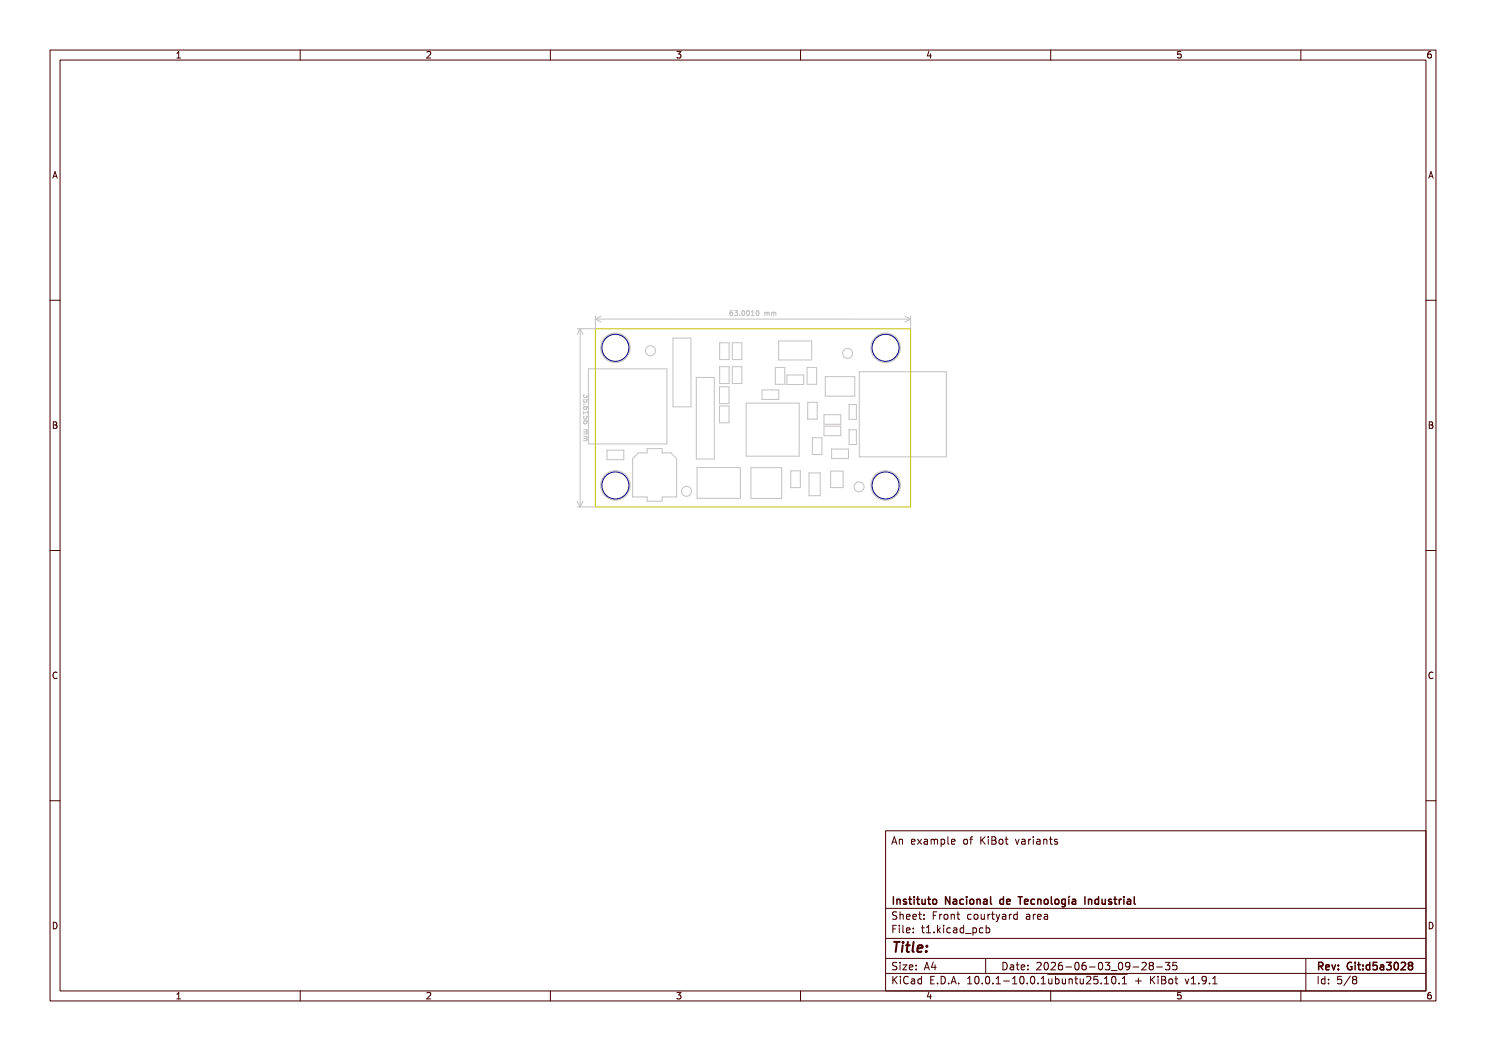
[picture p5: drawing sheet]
<svg xmlns="http://www.w3.org/2000/svg" width="297mm" height="210mm" viewBox="0 0 297 210" stroke-linecap="round" stroke-linejoin="round" font-family="sans-serif">
<g fill="none" stroke="#c2c2c2" stroke-width=".2">
<path d="M115.9 65.7l.1 35.6M115.9 65.7l.6 1.1M115.9 65.7l-.5 1.1M116.7 79.8l-.1 .4 .2 .2 .4-.1v-.5l.4 .1M116.7 78.8v.6h.5l.1-.3 .3 .3M117.6 73.7h15.7v15h-15.7zM119 63.2v2.5h-3.6M119 63.8h63M119 63.8l1.1 .5M120.1 63.2l-1.1 .6M134.5 67.5h3.6v13.8h-3.6zM139.2 75.4h3.6v16.3h-3.6z"/>
<path d="M143.8 77.3h1.9v3.3h-1.9zM143.8 73.3h1.9v3.3h-1.9zM143.8 68.5h1.9v3.4h-1.9zM146.4 62.1l-.5 .2v.6l.2 .2 .3-.1v-.5l-.3-.1-.2 .2M146.4 73.3h1.9v3.3h-1.9zM146.4 68.5h1.9v3.4h-1.9zM146.8 62.1h.6l-.3 .3 .3 .1v.5h-.6M147.8 63v.1M148.4 62.2l.1-.1a.49 .49 0 0 1 .4 .5 .49 .49 0 0 1-.5 .4l-.1-.3zM149.4 62.1h.1a.49 .49 0 0 1 .3 .5 .49 .49 0 0 1-.4 .4l-.2-.3zM150.2 63.1h.5M150.2 62.4l.3-.3v1"/>
<path d="M151.3 62.1h.1a.49 .49 0 0 1 .3 .5 .49 .49 0 0 1-.4 .4l-.2-.3zM152.3 77.9h3.4v1.9h-3.4zM152.9 62.4v.7M152.9 62.5l.3-.1 .1 .1M153.3 62.5l.2-.1h.2v.7M153.3 62.5v.6M154.2 62.5l.3-.1 .1 .1M154.2 62.4v.7M154.6 62.5l.2-.1h.2l.1 .7M154.6 62.5v.6M155 73.4h1.9v3.4h-1.9zM155.6 68.1h6.6v3.8h-6.6z"/>
<path d="M157.3 74.9h3.3v1.9h-3.3zM161.3 73.4h1.9v3.4h-1.9zM164.9 75.3h5.9v3.9h-5.9zM171.7 74.3h17.4v17h-17.4zM180.9 63.2l1.1 .6M182 63.2v2.5M182 63.8l-1.1 .6M116.6 85.9h.7M116.6 80.8h.1M116.6 82.2v.6M116.6 86.3h.6M116.6 87.2h.7"/>
<path d="M116.6 87.6h.6M116.7 83.2l-.1 .3 .2 .2 .4-.1v-.4h.4M117.1 81.3l.2 .1-.1 .3-.5 .1-.1-.4 .2-.1h.6l.2 .2M117.1 84.1l.2 .2-.1 .3h-.5l-.1-.3 .2-.2 .6 .1 .2 .2M117.2 86.3l.1 .1v.3h-.7M117.2 87.6l.1 .2v.2l-.7 .1M117.2 85.9l.1 .3-.1 .1M117.2 87.2l.1 .3-.1 .1M117.4 82.2l.2 .3h-1M121.3 90h3.4v1.9h-3.4zM126.4 91.6l1.2-1.1h1.7v-.9h3v.9h1.8l1.1 1.1v7.7h-2.9v.8h-3v-.8h-2.9zM139.3 93.4h8.7v6.2h-8.7z"/>
<path d="M143.8 81.1h1.9v3.4h-1.9zM149.1 80.6h10.6v10.6h-10.6zM150.1 93.5h6.1v6.1h-6.1zM158.1 94.1h1.9v3.3h-1.9zM161.4 80.4h1.9v3.3h-1.9zM161.7 94.5h2.2v4.6h-2.2zM162.4 87.5h1.9v3.3h-1.9zM164.7 85.2h3.4v1.9h-3.4zM164.7 82.9h3.4v1.9h-3.4zM166 94.1h2.5v3.3h-2.5zM166.2 89.7h3.4v1.9h-3.4zM169.7 85.9h1.5v2.9h-1.5z"/>
<path d="M169.7 80.8h1.5v3h-1.5zM115.4 100.2l.6 1.1M115.4 101.3h3.6M116.5 100.2l-.5 1.1"/>
<circle cx="123" cy="69.5" r="2.95"/>
<circle cx="130" cy="70.1" r="1"/>
<circle cx="169.4" cy="70.6" r="1"/>
<circle cx="177" cy="69.5" r="2.95"/>
<circle cx="123" cy="97" r="2.95"/>
<circle cx="137.2" cy="98.2" r="1"/>
<circle cx="171.7" cy="97.3" r="1"/>
<circle cx="177" cy="97" r="2.95"/>
</g>
<path d="M119 65.7h63v35.6h-63z" fill="none" stroke="#c2c200" stroke-width=".2"/>
<g fill="none" stroke="#000084" stroke-width=".2">
<circle cx="123" cy="69.5" r="2.7"/>
<circle cx="177" cy="69.5" r="2.7"/>
<circle cx="123" cy="97" r="2.7"/>
<circle cx="177" cy="97" r="2.7"/>
</g>
<g fill="none" stroke="#480000" stroke-width=".2">
<path d="M10 10h277v190h-277zM12 12h273v186h-273zM35.3 11.6h.8M35.3 10.7l.4-.4v1.3M60 10v2M85.3 10.4l.5-.1 .3 .4-.8 .9h.8M110 10v2M135.3 10.3h.8l-.4 .5 .3 .1v.6l-.2 .1-.5-.1M160 10v2M185.7 10.2l-.4 1h.9M186 10.7v.9M210 10v2"/>
<path d="M236 10.3h-.6l-.1 .6 .2-.1 .5 .1 .1 .1-.1 .5-.2 .1-.5-.1M260 10v2M286 10.3l-.4 .1-.2 .2-.1 .7 .3 .3 .4-.1 .1-.5-.1-.1-.4-.1-.3 .2M10.6 35.6l.4-1.3 .4 1.3M10.7 35.2h.6M285.6 35.6l.4-1.3 .4 1.3M285.7 35.2h.6M10 60h2M285 60h2M10.7 84.3h.4l.2 .2-.2 .4 .2 .1 .1 .3-.2 .3h-.5zM10.7 84.9h.4M285.7 84.3h.4l.2 .2-.2 .4 .2 .1 .1 .3-.2 .3h-.5z"/>
<path d="M285.7 84.9h.4M10 110h2M285 110h2M11.4 134.4a.62 .62 0 0 0-.9 .5 .62 .62 0 0 0 .7 .7l.2-.1M286.4 134.4a.62 .62 0 0 0-.9 .5 .62 .62 0 0 0 .7 .7l.2-.1M10 160h2M285 160h2M177 166h108v32h-108zM178.2 168.7l.5-1.5 .5 1.5M178.4 168.3h.7M179.7 167.7v1M179.7 167.8l.3-.1 .3 .1 .1 .9"/>
<path d="M182.2 168.2l.7-.1-.1-.3-.4-.1-.2 .2v.7h.6M183.4 167.7l.8 1M184.2 167.7l-.8 1M184.7 167.8h.6l.1 .9M185.4 168.1h-.5l-.2 .2 .2 .4 .5-.1M186.1 167.8l.4-.1 .2 .2M186.1 167.7v1M186.7 167.9l.3-.2 .3 .1 .1 .9M186.7 167.9v.8M188.1 167.7v1.5M188.1 167.8l.4-.1 .3 .3-.1 .6h-.6M189.5 167.2v1.3l.2 .2"/>
<path d="M190.2 168.2l.7-.1-.1-.3-.4-.1-.2 .2v.7h.6M192.7 167.8l.4-.1 .3 .3v.4l-.3 .3-.4-.1-.1-.2zM193.8 167.7h.6M194.4 167.2l-.4 .2v1.3M196 167.2v1.5M196.2 167.8l.7 .9M196.9 167.2l-.9 .9M197.5 167.2v.1M197.5 167.7v1M198.2 167.2l.8 .1v.3l-.3 .3a.4 .4 0 0 1 .4 .4 .4 .4 0 0 1-.3 .4h-.6zM198.2 167.9h.5M199.7 167.8l.3-.1 .4 .1 .1 .6-.2 .2-.3 .1-.3-.1z"/>
<path d="M200.9 167.7h.6M201.1 167.2v1.3l.4 .2M203 167.7l.3 1 .4-1M204.2 167.8h.6l.1 .9M204.9 168.1h-.5l-.2 .2 .2 .4 .5-.1M205.6 167.7v1M206 167.7l-.4 .3M206.5 167.2v.1M206.5 167.7v1M207.2 167.8h.6l.1 .9M207.9 168.1h-.5l-.2 .2 .2 .4 .5-.1M208.6 167.8l.2-.1 .4 .1v.9"/>
<path d="M208.6 167.7v1M209.7 167.7h.6M210 167.2v1.3l.3 .2M211.3 167.8l-.3-.1-.3 .2 .1 .2 .5 .2v.3h-.6M10.7 184.3a.66 .66 0 0 1 .7 .6 .66 .66 0 0 1-.7 .7zM35.3 198.7l.4-.4v1.3M35.3 199.6h.8M60 198v2M85.3 198.4l.5-.1 .3 .4-.8 .9h.8M110 198v2M135.3 198.3h.8l-.4 .5 .3 .1v.6l-.2 .1-.5-.1M160 198v2"/>
<path d="M177 194.5h108M177 191.5h108M177 187.5h108M177 181.5h108M178.5 195.1v1.5M178.5 185.6h.5M178.7 195.7l.6 .9M179.2 184.9h-.7v1.5M179.2 192.4l-.5-.1-.2 .1v.5l.6 .3 .1 .3-.2 .3-.6-.1M179.2 182.3l-.5-.1-.2 .1v.5l.6 .3 .1 .3-.2 .3-.6-.1M179.3 195.1l-.8 .9M179.7 184.9v.1"/>
<path d="M179.7 185.4v1M179.9 182.2v1.5M179.9 192.3v.1M179.9 192.8v1M179.9 182.8l.2-.1 .4 .1v.9M180 195.1v.1M180 195.6v1M180.5 192.8h.7l-.7 1h.7M180.5 184.9v1.3l.2 .2M181.2 185.9l.7-.2-.1-.2-.4-.1-.2 .2v.7h.6M181.2 183.2l.7-.1-.1-.3-.4-.1-.2 .2v.7h.6M181.5 195.2a.71 .71 0 0 0-1 .5 .71 .71 0 0 0 .7 .9l.3-.1"/>
<path d="M181.7 193.3l.8-.1-.1-.3-.4-.1-.3 .2 .1 .7h.6M182.2 195.7h.5l.1 .9M182.5 183.2l.7-.1-.1-.3-.4-.1-.2 .2v.7h.6M182.5 186.3v.1M182.5 185.5v.1M182.8 196h-.5l-.2 .2 .2 .4 .5-.1M183.1 193.7v.1M183.1 192.9v.1M183.6 182.7h.6M183.8 182.2v1.3l.4 .2M184.2 195.7l-.5-.1-.2 .3 .1 .6h.6M184.2 195.1v1.5"/>
<path d="M184.2 185.4h.5M184.4 184.9v1.3l.3 .2M184.7 183.6v.1M184.7 182.8v.1M184.7 193.8l.5-1.5 .5 1.5M184.9 193.4h.7M185.2 186.4h.8M185.2 185.3l.4-.4v1.5M185.7 198.2l-.4 1h.9M186 198.7v.9M186 195.8h.5M186.5 192.2l-.3 1.1h.9"/>
<path d="M186.5 182.9h.5M186.7 186.3v.1M186.7 195.1h-.7v1.5h.7M186.9 192.8v1M187.2 182.2h-.7v1.5M187.4 196.5v.1M187.4 184.9v1.5M187.5 185.8l.5 .6M187.8 182.7v1M188 185.4l-.6 .6M188.1 195.1a.76 .76 0 0 1 .9 .7 .76 .76 0 0 1-.9 .8zM188.2 182.7l-.4 .3"/>
<path d="M188.6 184.9v.1M188.6 185.4v1M188.8 182.8l.4-.1 .3 .3v.4l-.3 .3-.4-.1-.1-.2zM189.6 196.5v.1M190 185.5l-.5-.1-.3 .3 .2 .6h.6M190.1 196.6l.5-1.5 .5 1.5M190.1 182.8l.2-.1 .4 .1v.9M190.1 182.7v1M190.2 196.2h.8M190.6 185.5h.6v.9M191.2 185.7l-.5 .1-.2 .2 .2 .4 .5-.1M191.2 182.7h.6"/>
<path d="M191.5 182.2v1.3l.3 .2M191.6 196.5v.1M192.6 185.5l-.4-.1-.3 .3 .1 .6h.6M192.6 184.9v1.5M193 186.5h1.1M193.4 196.6h.8M193.4 195.5l.4-.4v1.5M194.1 182.8l-.4-.1-.3 .3 .1 .6h.6M194.5 185.5l.4-.1 .3 .3-.2 .6h-.5M194.5 185.4v1.5M194.8 182.8l.4-.1 .3 .3v.4l-.3 .3-.4-.1-.1-.2zM195 195.2l.2-.1a.8 .8 0 0 1 .5 .7 .8 .8 0 0 1-.5 .8l-.2-.1-.2-.5z"/>
<path d="M196.1 182.7l.1 .9 .3 .1 .2-.1M196.3 196.5v.1M196.5 185.5l-.5-.1-.3 .3 .2 .6h.6M196.7 182.7v1M197 191.5v3M197.1 185.5l.4-.1 .3 .3-.1 .6h-.6M197.1 195.2l.2-.1a.8 .8 0 0 1 .5 .7 .8 .8 0 0 1-.5 .8l-.2-.1-.1-.5zM197.1 184.9v1.5M197.5 182.7v1M197.9 182.7l-.4 .3M198.2 182.7h.5M198.4 182.2v1.3l.3 .2"/>
<path d="M198.5 196.5v.1M199.1 195.5l.4-.4v1.5M199.1 196.6h.9M199.1 182.7l.4 1M199.5 183.7l-.4 .5M199.8 182.7l-.3 1M200.4 182.8h.6v.9M200.5 192.3a.76 .76 0 0 1 .8 .7 .76 .76 0 0 1-.8 .8zM200.6 196h1.1M201 183.1h-.5l-.2 .2 .2 .4 .5-.1M201.7 182.7v1M202 192.9h.5l.1 .9"/>
<path d="M202.2 182.7l-.5 .3M202.4 196.6h.8M202.4 195.5l.4-.4v1.5M202.6 193.2h-.5l-.2 .2 .2 .4 .5-.1M203.1 192.8h.6M203.3 192.3v1.3l.4 .2M203.3 182.8l-.4-.1-.3 .3 .1 .6h.6M203.3 182.2v1.5M204 195.2l.2-.1a.8 .8 0 0 1 .5 .7 .8 .8 0 0 1-.5 .8l-.2-.1-.2-.5zM204.1 193.3l.7-.1-.1-.3-.4-.1-.2 .2 .1 .7h.5M205.2 182.8h.5l.1 .9M205.3 196.5v.1"/>
<path d="M205.5 193.7v.1M205.5 192.9v.1M205.8 183.1h-.5l-.2 .2 .2 .4 .5-.1M206.1 195.2l.2-.1a.8 .8 0 0 1 .5 .7 .8 .8 0 0 1-.5 .8l-.2-.1-.1-.5zM206.5 182.7v1M207 182.7l-.5 .3M207.2 192.4l.6-.1 .3 .4-.9 1.1h.9M207.4 183.2l.7-.1-.1-.3-.4-.1-.2 .2 .1 .7h.5M207.5 196.5v.1M208.1 196.6h.9M208.1 195.5l.4-.4v1.5M208.7 182.8h.6l.1 .9"/>
<path d="M208.9 192.4l.1-.1a.8 .8 0 0 1 .5 .7 .8 .8 0 0 1-.5 .8 1 1 0 0 1-.1-1.4zM209.4 183.1h-.5l-.2 .2 .2 .4 .5-.1M209.4 194.7h15.9M209.6 195.6l.1 .9 .3 .1 .2-.1M210 198v2M210.1 192.4l.6-.1 .3 .4-1 1.1h1M210.2 195.6v1M211 195.1v1.5M211 195.7l.4-.1 .3 .3-.2 .6h-.5M212.2 192.3l-.4 .1a1.01 1.01 0 0 0 0 1.4l.5-.1 .1-.5-.3-.3h-.3l-.3 .3M212.3 195.6l.1 .9 .3 .1 .3-.1M213 195.6v1"/>
<path d="M213 193.2h1.2M213.7 195.7l.2-.1 .3 .1 .1 .9M213.7 195.6v1M214.8 195.6h.6M215 192.4l.2-.1a.8 .8 0 0 1 .5 .7 .8 .8 0 0 1-.5 .8l-.2-.1-.2-.5zM215 195.1v1.3l.4 .2M215.9 195.6l.1 .9 .3 .1 .2-.1M216.5 195.6v1M217 192.3l-.5 .1a1.01 1.01 0 0 0 0 1.4l.5-.1 .1-.5-.3-.3h-.3l-.3 .3M217.2 195.2l.5-.1 .3 .4-.9 1.1h.9M217.7 193.2h1.2M219.4 195.1h-.7l-.1 .7 .2-.1h.5l.2 .3-.1 .5-.2 .1-.6-.1"/>
<path d="M219.7 192.4l.2-.1a.8 .8 0 0 1 .5 .7 .8 .8 0 0 1-.5 .8l-.2-.1-.2-.5zM220.1 196.5v.1M220.7 196.6h.9M220.7 195.5l.5-.4v1.5M220.9 192.3h.9l-.5 .6 .4 .1v.7l-.2 .1-.6-.1M222.1 193.9h1.1M222.3 195.2l.2-.1a.8 .8 0 0 1 .6 .7 .8 .8 0 0 1-.6 .8l-.2-.1-.1-.5zM223.7 192.4l.2-.1a.8 .8 0 0 1 .5 .7 .8 .8 0 0 1-.5 .8l-.2-.1-.2-.5zM223.7 196.5v.1M224.3 196.6h.9M224.3 195.5l.4-.4v1.5M225.8 192.9l-.3 .3h-.3l-.2-.3 .1-.5 .4-.1 .2 .1a.99 .99 0 0 1-.3 1.4h-.3"/>
<path d="M226.5 193.2h1.1M227 196h1.1M227.5 195.4v1.2M228.2 192.4l.6-.1 .3 .4-.9 1.1h.9M230 192.9l-.3-.2 .3-.4h.2l.3 .3-.3 .3M230 192.9l-.3 .3v.3l.3 .3h.2l.3-.3v-.3l-.3-.3M230 192.9h.2M230 195.1v1.5M230.2 195.7l.6 .9M230.8 195.1l-.8 .9M231.2 193.2h1.1M231.5 195.1v.1"/>
<path d="M231.5 195.6v1M232.2 195.1l.7 .1 .1 .3-.3 .3a.4 .4 0 0 1 .3 .4 .4 .4 0 0 1-.3 .4h-.5zM232.2 195.8h.5M232.9 192.3h.9l-.5 .6 .4 .1v.7l-.2 .1-.6-.1M233.7 195.7l.4-.1 .3 .3v.4l-.3 .3-.4-.1-.1-.2zM234.8 195.6h.6M235 195.1v1.3l.4 .2M235.2 192.3h-.7l-.1 .7 .2-.1h.5l.1 .3v.5l-.2 .1-.6-.1M236 198.3h-.6l-.1 .6 .2-.1 .5 .1 .1 .1-.1 .5-.2 .1-.5-.1M236.9 195.6l.3 1 .4-1M238.1 196.6h.9M238.1 195.5l.4-.4v1.5"/>
<path d="M239.6 196.5v.1M241.1 195.7l-.3 .3h-.3l-.3-.3 .2-.5 .4-.1 .2 .1a.99 .99 0 0 1-.3 1.4h-.3M241.7 196.5v.1M242.4 196.6h.8M242.4 195.5l.4-.4v1.5M260 198v2M261 191.5v6.5M263.5 195.1v1.5M264.8 195.7l-.4-.1-.3 .3 .1 .6h.6M264.8 195.1v1.5M265.5 196.5v.1M265.5 195.7v.1"/>
<path d="M268.1 195.1h-.7l-.1 .7 .2-.1h.5l.2 .3-.1 .5-.2 .1-.6-.1M269.9 195l-1.3 2M270.6 195.7l-.3 .3 .1 .5 .2 .1 .4-.1 .2-.2-.1-.4-.2-.2M270.6 195.7l-.3-.3 .3-.3 .4 .1 .2 .2-.3 .3M270.6 195.7h.3M285.7 184.3a.66 .66 0 0 1 .7 .6 .66 .66 0 0 1-.7 .7zM286 198.3l-.4 .1-.2 .2-.1 .8 .3 .2 .4-.1 .1-.5-.1-.1-.4-.1-.3 .2"/>
</g>
<g fill="none" stroke="#480000" stroke-width=".3">
<path d="M178.6 179.2v1.5M179.3 179.7v1M179.3 179.8l.2-.1 .3 .1 .1 .9M181.1 179.8l-.3-.1-.2 .2v.2l.5 .2v.3h-.5M181.6 179.7h.6M181.8 179.2v1.3l.4 .2M182.7 179.2v.1M182.7 179.7v1M183.2 179.7h.6M183.4 179.2v1.3l.4 .2M184.3 179.7v.9l.4 .1 .2-.2M184.9 179.7v1"/>
<path d="M185.4 179.7h.6M185.6 179.2v1.3l.4 .2M186.6 179.8l.3-.1 .3 .3v.4l-.3 .3-.3-.1-.2-.2zM189.8 179.2v1.5l-.8-1.5v1.5M190.6 179.8h.5l.1 .9M192.6 179.8l-.5-.1-.3 .3 .2 .6h.6M193.2 179.2v.1M193.2 179.7v1M193.9 179.8l.2-.1 .5 .1v.6l-.1 .2-.4 .1-.2-.2zM195.3 179.8l.2-.1 .3 .1 .1 .9M195.3 179.7v1M196.6 179.8h.6l.1 .9"/>
<path d="M198 179.2v1.3l.2 .2M200.6 179.8l-.5-.1-.3 .3 .2 .6h.6M200.6 179.2v1.5M203.5 179.2h.8M203.9 179.2v1.5M206.8 179.8l-.5-.1-.2 .3 .1 .6h.6M207.4 179.8l.2-.1 .4 .1 .1 .9M207.4 179.7v1M208.8 179.8l.4-.1 .3 .3v.4l-.3 .3-.4-.1-.1-.2zM210.1 179.2v1.3l.2 .2M210.9 179.8l.2-.1 .5 .1v.6l-.1 .2-.4 .1-.2-.2zM212.9 179.8l-.4-.1-.3 .3 .1 .6h.6"/>
<path d="M212.9 179.7v1.2l-.3 .3-.3-.1M213.6 179.7v1M213.8 179.1l-.2 .2M214.3 179.8h.6l.1 .9M216.8 179.2v1.5M217.6 179.8l.2-.1 .3 .1 .1 .9M217.6 179.7v1M219.6 179.8l-.5-.1-.3 .3 .2 .6h.6M219.6 179.2v1.5M220.3 179.7v.9l.4 .1 .2-.2M220.9 179.7v1M222.1 179.8l-.3-.1-.2 .2v.2l.5 .2v.3h-.5"/>
<path d="M222.6 179.7h.6M222.8 179.2v1.3l.4 .2M223.7 179.7v1M224.1 179.7l-.4 .3M224.6 179.2v.1M224.6 179.7v1M225.3 179.8h.6l.1 .9M226.7 179.2v1.3l.2 .2M191.2 180l-.5 .1-.2 .2 .2 .4 .5-.1M197.3 180l-.5 .1-.2 .2 .2 .4 .5-.1M201.2 180.2l.7-.2-.1-.2-.4-.1-.2 .2 .1 .7h.5M204.8 180.2l.7-.2-.1-.2-.4-.1-.2 .2v.7h.6"/>
<path d="M215 180l-.5 .1-.2 .2 .2 .4 .5-.1M226 180l-.5 .1-.2 .2 .2 .4 .5-.1M263.6 193.1l.7-.1 .1-.2-.1-.4-.2-.1h-.5v1.5M263.9 193.1l.5 .7M265 193.3l.7-.2-.1-.2-.4-.1-.2 .2 .1 .7h.5M266.2 192.8l.4 1 .3-1M267.5 193.6v.2M267.5 192.9v.1M270.1 192.4a.7 .7 0 0 0-.8 .6 .7 .7 0 0 0 .8 .7l.1-.6h-.3M270.8 192.3v.1M270.8 192.8v1M271.3 192.8h.6"/>
<path d="M271.6 192.3v1.3l.3 .2M272.4 193.6v.2M272.4 192.9v.1M273.8 192.9l-.5-.1-.2 .3 .1 .6h.6M273.8 192.3v1.5M275.2 192.3h-.7l-.1 .7 .2-.1h.5l.2 .2-.1 .5-.2 .2-.6-.2M275.9 192.9h.6l.1 .9M276.6 193.1l-.5 .1-.3 .2 .3 .4 .5-.1M277.1 192.3h1l-.5 .6 .4 .1v.6l-.2 .2-.7-.2M278.8 192.4l.2-.1a.8 .8 0 0 1 .5 .7 .8 .8 0 0 1-.5 .8l-.2-.2-.2-.4zM280.1 192.4l.5-.1 .3 .4-.9 1.1h.9M281.8 192.9l-.3-.3 .3-.3h.3l.2 .3-.2 .3"/>
<path d="M281.8 192.9l-.3 .3 .1 .4 .2 .2 .4-.1 .1-.2v-.3l-.2-.3M281.8 192.9h.3"/>
</g>
<path d="M178.7 188.2h1.1M179.3 188.2l-.3 2M180.4 188.9l-.1 1.3M180.5 188.2v.2M181.1 188.9h.7M181.5 188.2l-.3 1.7 .1 .2 .4 .1M182.6 188.2l-.2 1.7 .2 .3M183.4 189.5l1-.1-.1-.4h-.7l-.3 .9 .3 .3 .6-.1M185.1 190v.2M185.3 189l-.1 .2" fill="none" stroke="#480000" stroke-width=".4"/>
<text font-size="2.7" fill="#fff" x="178" y="190.3">Title:</text>
<g font-size="2" fill="#fff">
<text x="178" y="168.8">An example of KiBot variants</text>
<text x="178" y="180.8">Instituto Nacional de Tecnología Industrial</text>
<text x="178" y="183.8">Sheet: Front courtyard area</text>
<text x="178" y="186.5">File: t1.kicad_pcb</text>
<text x="178" y="193.9">Size: A4</text>
<text x="178" y="196.7">KiCad E.D.A. 10.0.1-10.0.1~{ubuntu25.10.1} + KiBot v1.9.1</text>
<text x="200" y="193.9">Date: 2026-06-03_09-28-35</text>
<text x="263" y="196.7">Id: 5/8</text>
<text x="263" y="193.9">Rev: Git:d5a3028</text>
</g>
<g font-size="1.7" fill="#fff">
<text x="35" y="11.6">1</text>
<text x="85" y="11.6">2</text>
<text x="135" y="11.6">3</text>
<text x="185" y="11.6">4</text>
<text x="235" y="11.6">5</text>
<text x="285" y="11.6">6</text>
<text x="10.5" y="35.6">A</text>
<text x="285.5" y="35.6">A</text>
<text x="10.5" y="85.6">B</text>
<text x="285.5" y="85.6">B</text>
<text x="10.5" y="135.6">C</text>
<text x="285.5" y="135.6">C</text>
<text x="10.5" y="185.6">D</text>
<text x="285.5" y="185.6">D</text>
<text x="35" y="199.7">1</text>
<text x="85" y="199.7">2</text>
<text x="135" y="199.7">3</text>
<text x="185" y="199.7">4</text>
<text x="235" y="199.7">5</text>
<text x="285" y="199.7">6</text>
</g>
<g font-size="1.3" fill="#fff">
<text x="146.5" y="63.1">63.0010 mm</text>
<text x="116.6" y="79.5" transform="rotate(90 116.6 79.5)">35.6156 mm</text>
</g>
</svg>
